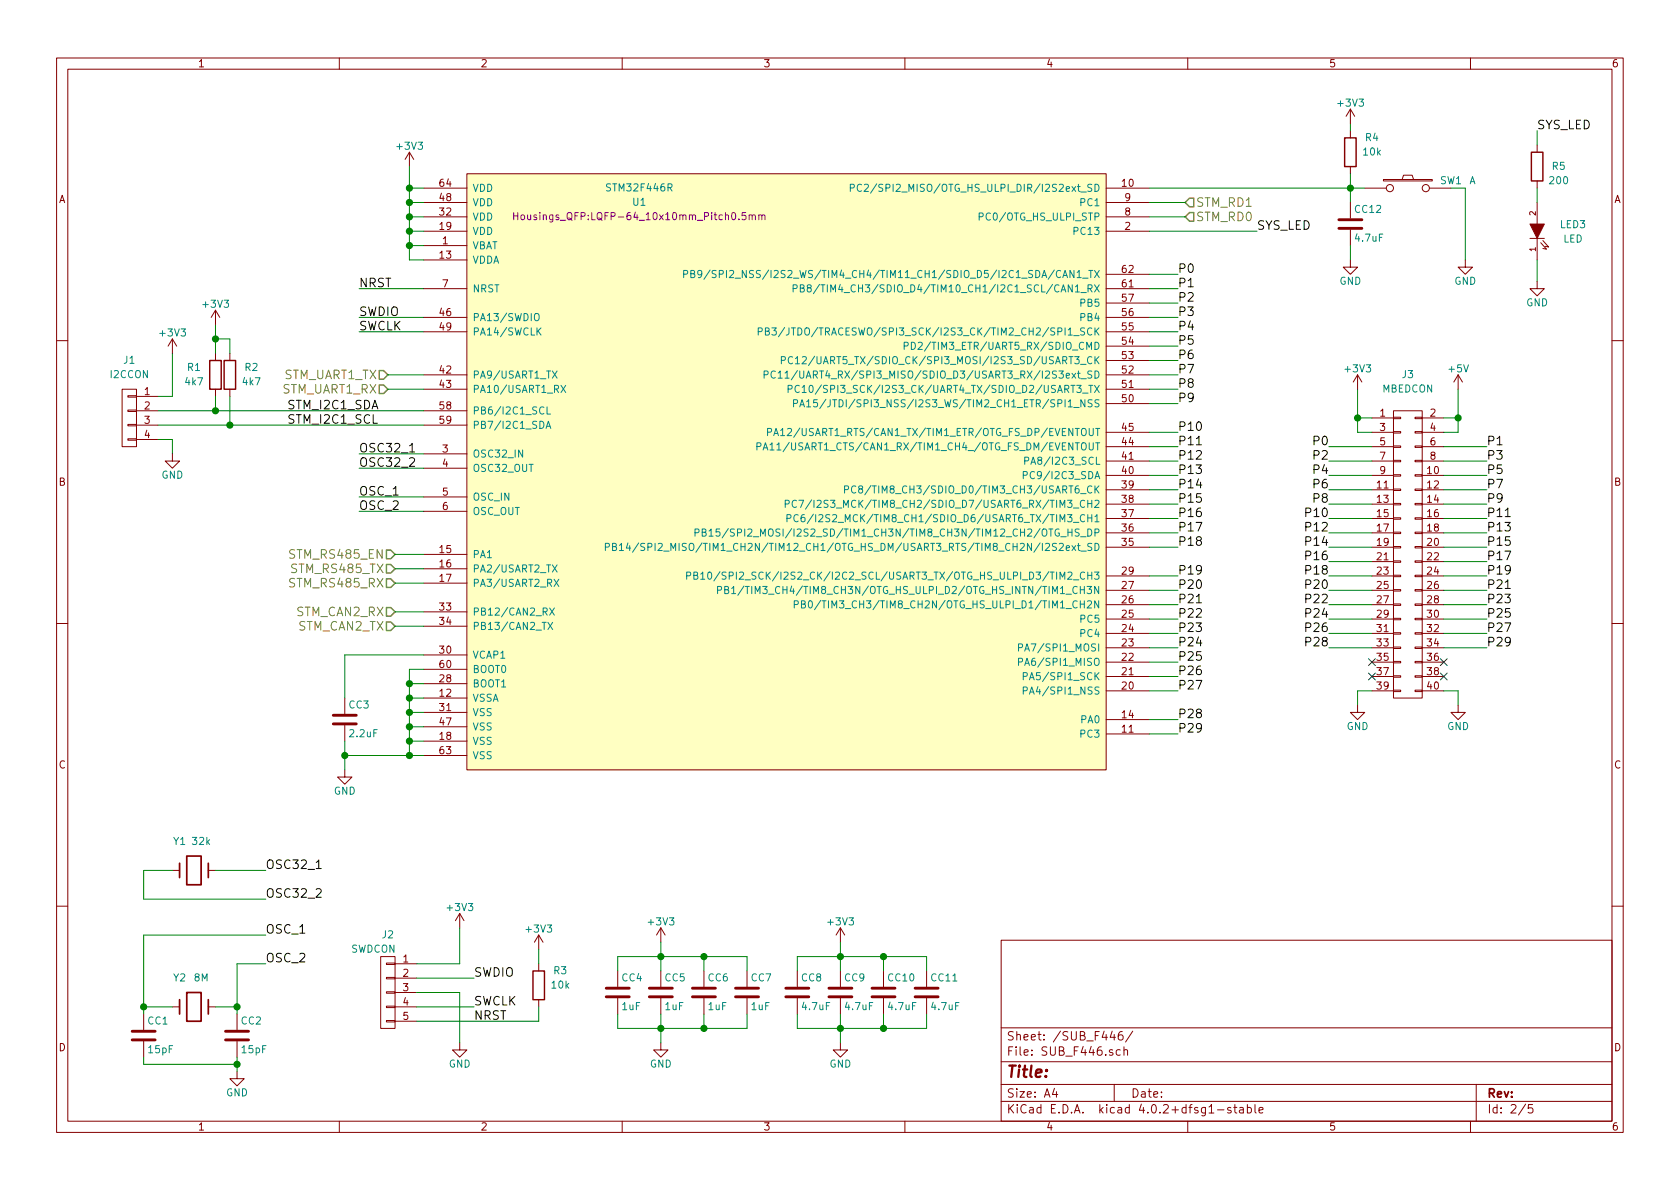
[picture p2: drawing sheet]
<svg xmlns="http://www.w3.org/2000/svg" width="297mm" height="210mm" viewBox="0 0 297 210" stroke-linecap="round" stroke-linejoin="round" font-family="sans-serif">
<g fill="none" stroke="#840000" stroke-width=".18">
<path d="M10 10.3h277v189.9h-277zM12 12.2h273v186.1h-273zM60 10.3v1.9M110 10.3v1.9M160 10.3v1.9M210 10.3v1.9M238.8 19.3v2.5M238.8 19.3l-.8 1.3M238.8 19.3l.7 1.3M260 10.3v1.9M72.4 26.9l-.8 1.3M72.4 26.9v2.6"/>
<path d="M72.4 26.9l.8 1.3M74.9 38.3h7.6M74.9 35.8h7.6M74.9 33.3h7.6M82.5 30.7h113.1v105.4h-113.1zM195.6 38.3h7.6M195.6 35.8h7.6M195.6 33.3h7.6M238.8 23.1v1.3M238.8 29.5v1.2M238.8 35.8v2.8M241.3 33.3h3.8"/>
<path d="M244.6 31.7h8.6v.3h-8.6zM247.9 31.7l.3-.7h1.5l.2 .7M252.7 33.3h3.8M271.8 25.6v1.3M271.8 32v1.3M271.8 35.8v3.8M30.5 59.9l-.8 1.3M30.5 59.9v2.6M30.5 59.9l.7 1.3M38.1 54.9v2.5M38.1 54.9l-.8 1.2M38.1 54.9l.8 1.2"/>
<path d="M74.9 43.4h7.6M74.9 40.9h7.6M74.9 51h7.6M74.9 46h7.6M74.9 58.7h7.6M74.9 56.1h7.6M195.6 40.9h7.6M195.6 51h7.6M195.6 48.5h7.6M195.6 58.7h7.6M195.6 56.1h7.6M195.6 53.6h7.6"/>
<path d="M238.8 46v1.2h1.2l-1.2 1.3-1.3-1.3h1.3M238.8 40.6v2.8M259.1 46v1.2h1.2l-1.2 1.3-1.3-1.3h1.3M270.5 42.2h2.5M271.8 49.8v1.2h1.2l-1.2 1.3-1.3-1.3h1.3M271.8 42.2v3.8M272.4 42.9l1 1.2-.6-.2M272.8 42.5l1 1.2-.6-.1M10 60.2h2M21.6 68.8h2.5v10.2h-2.5zM22.6 77.6h1.5v.2h-1.5zM22.6 75.1h1.5v.2h-1.5z"/>
<path d="M22.6 72.5h1.5v.3h-1.5zM22.6 70h1.5v.2h-1.5zM24.1 72.6h3.8M24.1 75.2h3.8M24.1 70.1h3.8M24.1 77.7h3.8M38.1 62.5v1.2M38.1 68.8v1.3M40.6 62.5v1.2M40.6 68.8v1.3M74.9 68.8h7.6M74.9 66.3h7.6"/>
<path d="M74.9 72.6h7.6M74.9 75.2h7.6M195.6 71.4h7.6M195.6 68.8h7.6M195.6 66.3h7.6M195.6 63.7h7.6M195.6 79h7.6M195.6 61.2h7.6M195.6 76.4h7.6M240 66.3l-.7 1.3M240 66.3v2.5M240 66.3l.8 1.3"/>
<path d="M242.6 79h3.8M242.6 76.4h3.8M242.6 73.9h3.8M246.4 78.9h1.2v.2h-1.2zM246.4 76.3h1.2v.3h-1.2zM246.4 73.8h1.2v.2h-1.2zM246.4 72.6h5.1v50.8h-5.1zM250.2 78.9h1.3v.2h-1.3zM250.2 76.3h1.3v.3h-1.3zM250.2 73.8h1.3v.2h-1.3zM251.5 79h3.8M251.5 76.4h3.8"/>
<path d="M251.5 73.9h3.8M257.8 66.3l-.8 1.3M257.8 66.3v2.5M257.8 66.3l.8 1.3M285 60.2h2M30.5 80.3v1.2h1.2l-1.2 1.3-1.3-1.3h1.3M74.9 80.3h7.6M74.9 82.8h7.6M74.9 87.9h7.6M74.9 90.4h7.6M74.9 98h7.6M195.6 84.1h7.6"/>
<path d="M195.6 81.5h7.6M195.6 96.8h7.6M195.6 94.2h7.6M195.6 91.7h7.6M195.6 89.1h7.6M195.6 86.6h7.6M242.6 84.1h3.8M242.6 81.5h3.8M242.6 96.8h3.8M242.6 94.2h3.8M242.6 91.7h3.8M242.6 89.1h3.8"/>
<path d="M242.6 86.6h3.8M242.6 99.3h3.8M246.4 99.2h1.2v.2h-1.2zM246.4 96.6h1.2v.3h-1.2zM246.4 94.1h1.2v.3h-1.2zM246.4 91.6h1.2v.2h-1.2zM246.4 89h1.2v.3h-1.2zM246.4 86.5h1.2v.2h-1.2zM246.4 83.9h1.2v.3h-1.2zM246.4 81.4h1.2v.3h-1.2zM250.2 99.2h1.3v.2h-1.3zM250.2 96.6h1.3v.3h-1.3z"/>
<path d="M250.2 94.1h1.3v.3h-1.3zM250.2 91.6h1.3v.2h-1.3zM250.2 89h1.3v.3h-1.3zM250.2 86.5h1.3v.2h-1.3zM250.2 83.9h1.3v.3h-1.3zM250.2 81.4h1.3v.3h-1.3zM251.5 84.1h3.8M251.5 81.5h3.8M251.5 96.8h3.8M251.5 94.2h3.8M251.5 91.7h3.8M251.5 89.1h3.8"/>
<path d="M251.5 86.6h3.8M251.5 99.3h3.8M10 110.3h2M74.9 115.8h7.6M74.9 118.4h7.6M74.9 108.2h7.6M74.9 110.7h7.6M74.9 100.6h7.6M74.9 103.1h7.6M195.6 119.6h7.6M195.6 117.1h7.6M195.6 114.5h7.6"/>
<path d="M195.6 112h7.6M195.6 109.5h7.6M195.6 106.9h7.6M195.6 104.4h7.6M195.6 101.8h7.6M242.6 119.6h3.8M242.6 117.1h3.8M242.6 114.5h3.8M242.6 112h3.8M242.6 109.5h3.8M242.6 106.9h3.8M242.6 104.4h3.8"/>
<path d="M242.6 101.8h3.8M246.4 119.5h1.2v.3h-1.2zM246.4 117h1.2v.2h-1.2zM246.4 114.4h1.2v.3h-1.2zM246.4 111.9h1.2v.2h-1.2zM246.4 109.3h1.2v.3h-1.2zM246.4 106.8h1.2v.3h-1.2zM246.4 104.3h1.2v.2h-1.2zM246.4 101.7h1.2v.3h-1.2zM250.2 119.5h1.3v.3h-1.3zM250.2 117h1.3v.2h-1.3zM250.2 114.4h1.3v.3h-1.3z"/>
<path d="M250.2 111.9h1.3v.2h-1.3zM250.2 109.3h1.3v.3h-1.3zM250.2 106.8h1.3v.3h-1.3zM250.2 104.3h1.3v.2h-1.3zM250.2 101.7h1.3v.3h-1.3zM251.5 119.6h3.8M251.5 117.1h3.8M251.5 114.5h3.8M251.5 112h3.8M251.5 109.5h3.8M251.5 106.9h3.8M251.5 104.4h3.8"/>
<path d="M251.5 101.8h3.8M285 110.3h2M61 136.1v1.3h1.2l-1.2 1.3-1.3-1.3h1.3M61 123.4v2.8M61 128.3v2.8M74.9 126h7.6M74.9 123.4h7.6M74.9 133.6h7.6M74.9 128.5h7.6M74.9 131.1h7.6M74.9 120.9h7.6M195.6 122.2h7.6"/>
<path d="M195.6 129.8h7.6M195.6 127.2h7.6M240 124.7v1.3h1.3l-1.3 1.2-1.2-1.2h1.2M242.6 122.2h3.8M246.4 122h1.2v.3h-1.2zM250.2 122h1.3v.3h-1.3zM251.5 122.2h3.8M257.8 124.7v1.3h1.3l-1.3 1.2-1.3-1.2h1.3M30.5 153.9h1.2M36.8 153.9h1.3M10 160.2h2M25.4 179.3v2.8"/>
<path d="M30.5 178h1.2M36.8 178h1.3M41.9 179.3v2.8M67.3 169.2h2.5v12.7h-2.5zM68.3 177.9h1.5v.3h-1.5zM68.3 175.4h1.5v.2h-1.5zM68.3 172.8h1.5v.3h-1.5zM68.3 170.3h1.5v.3h-1.5zM69.8 178h3.9M69.8 170.4h3.9M69.8 173h3.9M69.8 175.5h3.9"/>
<path d="M81.3 161.5l-.8 1.3M81.3 161.5v2.6M81.3 161.5l.7 1.3M95.2 165.3v2.6M95.2 170.4v1.3M95.2 176.8v1.2M95.2 165.3l.8 1.3M95.2 165.3l-.7 1.3M109.2 171.7v2.8M109.2 176.5v2.8M116.8 164.1v2.5M116.8 171.7v2.8"/>
<path d="M116.8 176.5v2.8M116.8 164.1l-.7 1.2M116.8 164.1l.8 1.2M124.5 171.7v2.8M124.5 176.5v2.8M132.1 171.7v2.8M132.1 176.5v2.8M141 171.7v2.8M141 176.5v2.8M148.6 164.1v2.5M148.6 171.7v2.8M148.6 176.5v2.8"/>
<path d="M148.6 164.1l-.8 1.2M148.6 164.1l.8 1.2M156.2 171.7v2.8M156.2 176.5v2.8M163.8 171.7v2.8M163.8 176.5v2.8M177 166.3h108v32h-108zM285 160.2h2M25.4 184.1v2.8M41.9 189.5v1.2h1.3l-1.3 1.3-1.3-1.3h1.3M41.9 184.1v2.8M60 198.3v1.9"/>
<path d="M68.3 180.5h1.5v.2h-1.5zM69.8 180.6h3.9M81.3 184.4v1.3h1.2l-1.2 1.2-1.3-1.2h1.3M110 198.3v1.9M116.8 184.4v1.3h1.3l-1.3 1.2-1.2-1.2h1.2M148.6 184.4v1.3h1.3l-1.3 1.2-1.3-1.2h1.3M160 198.3v1.9M177 194.8h108M177 191.8h108M177 187.8h108M177 181.8h108M186.4 192.5l-.3 1h.9"/>
<path d="M186.8 193v1M196.6 182.3l-.3 1.1h.9M197 182.9v1M197 191.8v3M198.1 185.7l-.5-.1-.2 .3v.6l.2 .1 .5-.1M198.4 182.4a.59 .59 0 0 0-.7 .7l.1 .7 .2 .1 .5-.1 .1-.5-.2-.2-.4-.1-.3 .3M198.7 185.7l.2-.1 .4 .1 .1 .9M198.7 185.1v1.5M200.3 182.3l-1.3 2M210 198.3v1.9M215.3 196.3h1.1M217.6 195.9a.37 .37 0 0 0-.6 .1l.1 .3 .5 .1 .1 .1-.2 .3-.5-.1"/>
<path d="M218.1 195.8h.6M218.3 195.3v1.3l.4 .2M219.2 195.9h.6v.9M219.8 196.2l-.4 .1-.3 .2 .3 .3 .4-.1M220.5 195.9l.5-.1 .3 .3-.2 .6h-.6M220.5 195.3v1.5M221.9 195.3v1.3l.2 .2M222.6 196.3l.7-.1v-.3l-.5-.1-.2 .2 .1 .7h.6M260 198.3v1.9M261 191.8v6.5M269.7 195.2l-1.2 2M271 195.3h-.7l-.1 .7 .2-.1 .5 .1 .1 .2v.5l-.2 .1-.6-.1"/>
<circle cx="245.7" cy="33.3" r=".63"/>
<circle cx="252.1" cy="33.3" r=".63"/>
</g>
<g fill="none" stroke="#840000" stroke-width=".51">
<path d="M236.7 38.9h4.1M236.7 40.4h4.1M58.9 128h4.1M58.9 126.5h4.1M107.2 176.3h4.1M107.2 174.7h4.1M114.8 176.3h4.1M114.8 174.7h4.1M122.4 176.3h4.1M122.4 174.7h4.1M130 176.3h4.1M130 174.7h4.1"/>
<path d="M138.9 176.3h4.1M138.9 174.7h4.1M146.6 176.3h4M146.6 174.7h4M154.2 176.3h4M154.2 174.7h4M161.8 176.3h4.1M161.8 174.7h4.1M23.4 183.9h4M23.4 182.4h4M39.9 183.9h4M39.9 182.4h4"/>
</g>
<path d="M237.7 24.4h2.1v5.1h-2.1zM270.8 26.9h2v5.1h-2zM37.1 63.7h2v5.1h-2zM39.6 63.7h2.1v5.1h-2.1zM94.2 171.7h2.1v5.1h-2.1z" fill="none" stroke="#840000" stroke-width=".25"/>
<path d="M31.7 152.6v2.6M33 151.4h2.6v5.1h-2.6zM36.8 152.6v2.6M31.7 176.8v2.5M33 175.5h2.6v5.1h-2.6zM36.8 176.8v2.5" fill="none" stroke="#840000" stroke-width=".3"/>
<path d="M270.5 39.6h2.5l-1.2 2.6z" fill="#840000" stroke="#840000" stroke-width=".18"/>
<path d="M210.3 35h.8v1.6h-.8l-.8-.8zM210.3 37.6h.8v1.5h-.8l-.8-.8zM67.1 65.5h.7l.8 .8-.8 .8h-.7zM67.1 68.1h.7l.8 .7-.8 .8h-.7zM68.3 97.3h.8l.7 .7-.7 .8h-.8zM68.3 99.8h.8l.7 .8-.7 .7h-.8zM68.3 102.4h.8l.7 .7-.7 .8h-.8zM68.3 107.4h.8l.7 .8-.7 .8h-.8zM68.3 110h.8l.7 .7-.7 .8h-.8z" fill="none" stroke="#848400" stroke-width=".25"/>
<g fill="none" stroke="#008400" stroke-width=".18">
<path d="M72.4 33.3h2.5M72.4 29.5v16.5h2.5M72.4 35.8h2.5M72.4 38.3h2.5M203.2 33.3h38.1M203.2 35.8h6.3M203.2 38.3h6.3M238.8 21.8v1.3M238.8 30.7v5.1M256.5 33.3h2.6v12.7M271.8 23.1v2.5M271.8 33.3v2.5"/>
<path d="M38.1 57.4v5.1M38.1 59.9h2.5v2.6M63.5 51h11.4M63.5 56.1h11.4M63.5 58.7h11.4M72.4 40.9h2.5M72.4 43.4h2.5M203.2 51h5.1M203.2 56.1h5.1M203.2 58.7h5.1M203.2 40.9h19M203.2 48.5h5.1"/>
<path d="M203.2 53.6h5.1M238.8 43.4v2.6M271.8 46v3.8M27.9 77.7h2.6v2.6M27.9 72.6h47M27.9 75.2h47M30.5 62.5v7.6h-2.6M38.1 70.1v2.5M40.6 70.1v5.1M68.6 66.3h6.3M68.6 68.8h6.3M203.2 61.2h5.1"/>
<path d="M203.2 63.7h5.1M203.2 66.3h5.1M203.2 68.8h5.1M203.2 71.4h5.1M203.2 79h5.1M203.2 76.4h5.1M234.9 79h7.7M240 68.8v7.6h2.6M240 73.9h2.6M255.3 79h7.6M255.3 73.9h2.5M257.8 68.8v7.6h-2.5"/>
<path d="M63.5 87.9h11.4M63.5 90.4h11.4M63.5 80.3h11.4M63.5 82.8h11.4M69.8 98h5.1M203.2 81.5h5.1M203.2 84.1h5.1M203.2 86.6h5.1M203.2 89.1h5.1M203.2 91.7h5.1M203.2 96.8h5.1M203.2 94.2h5.1"/>
<path d="M234.9 81.5h7.7M234.9 84.1h7.7M234.9 86.6h7.7M234.9 89.1h7.7M234.9 91.7h7.7M234.9 96.8h7.7M234.9 94.2h7.7M234.9 99.3h7.7M255.3 81.5h7.6M255.3 84.1h7.6M255.3 86.6h7.6M255.3 89.1h7.6"/>
<path d="M255.3 91.7h7.6M255.3 96.8h7.6M255.3 94.2h7.6M255.3 99.3h7.6M69.8 108.2h5.1M69.8 110.7h5.1M69.8 103.1h5.1M69.8 100.6h5.1M74.9 118.4h-2.5v15.2M74.9 115.8h-13.9v7.6M203.2 101.8h5.1M203.2 104.4h5.1"/>
<path d="M203.2 106.9h5.1M203.2 109.5h5.1M203.2 112h5.1M203.2 114.5h5.1M203.2 117.1h5.1M203.2 119.6h5.1M234.9 101.8h7.7M234.9 104.4h7.7M234.9 106.9h7.7M234.9 109.5h7.7M234.9 112h7.7M234.9 114.5h7.7"/>
<path d="M255.3 101.8h7.6M255.3 104.4h7.6M255.3 106.9h7.6M255.3 109.5h7.6M255.3 112h7.6M255.3 114.5h7.6M61 133.6h13.9M61 131.1v5M72.4 120.9h2.5M72.4 131.1h2.5M72.4 128.5h2.5M72.4 126h2.5"/>
<path d="M72.4 123.4h2.5M203.2 122.2h5.1M203.2 127.2h5.1M203.2 129.8h5.1M242.6 122.2h-2.6v2.5M255.3 122.2h2.5v2.5M30.5 153.9h-5.1v5.1h21.6M38.1 153.9h8.9M25.4 178h5.1M38.1 178h3.8M47 165.3h-21.6v14M47 170.4h-5.1v8.9"/>
<path d="M73.7 178h10.1M73.7 175.5h7.6v8.9M73.7 173h10.1M81.3 164.1v6.3h-7.6M95.2 167.9v2.5M95.2 178v2.6h-21.5M109.2 179.3v2.6h22.9v-2.6M109.2 171.7v-2.5h22.9v2.5M116.8 166.6v5.1M116.8 179.3v5.1M124.5 169.2v2.5M124.5 179.3v2.6"/>
<path d="M141 179.3v2.6h22.8v-2.6M141 171.7v-2.5h22.8v2.5M148.6 166.6v5.1M148.6 179.3v5.1M156.2 169.2v2.5M156.2 179.3v2.6M25.4 186.9v1.3h16.5M41.9 186.9v2.6"/>
</g>
<g fill="#008400" stroke="#008400" stroke-width=".25">
<circle cx="25.4" cy="178" r=".51"/>
<circle cx="41.9" cy="178" r=".51"/>
<circle cx="72.4" cy="33.3" r=".51"/>
<circle cx="72.4" cy="35.8" r=".51"/>
<circle cx="72.4" cy="38.3" r=".51"/>
<circle cx="72.4" cy="40.9" r=".51"/>
<circle cx="72.4" cy="133.6" r=".51"/>
<circle cx="72.4" cy="131.1" r=".51"/>
<circle cx="72.4" cy="128.5" r=".51"/>
<circle cx="72.4" cy="126" r=".51"/>
<circle cx="72.4" cy="123.4" r=".51"/>
<circle cx="61" cy="133.6" r=".51"/>
<circle cx="240" cy="73.9" r=".51"/>
<circle cx="257.8" cy="73.9" r=".51"/>
<circle cx="38.1" cy="59.9" r=".51"/>
<circle cx="72.4" cy="43.4" r=".51"/>
<circle cx="116.8" cy="181.9" r=".51"/>
<circle cx="116.8" cy="169.2" r=".51"/>
<circle cx="72.4" cy="120.9" r=".51"/>
<circle cx="148.6" cy="181.9" r=".51"/>
<circle cx="148.6" cy="169.2" r=".51"/>
<circle cx="38.1" cy="72.6" r=".51"/>
<circle cx="40.6" cy="75.2" r=".51"/>
<circle cx="41.9" cy="188.2" r=".51"/>
<circle cx="124.5" cy="169.2" r=".51"/>
<circle cx="124.5" cy="181.9" r=".51"/>
<circle cx="156.2" cy="181.9" r=".51"/>
<circle cx="156.2" cy="169.2" r=".51"/>
<circle cx="238.8" cy="33.3" r=".51"/>
</g>
<path d="M82.5 30.7h113.1v105.4h-113.1z" fill="#ffffc2" stroke="#ffffc2" stroke-width=".18"/>
<g fill="none" stroke="#008484" stroke-width=".18">
<path d="M150.3 33.2h.7v-.5l-.7-.1v1.3M152.3 32.7a.5 .5 0 0 0-.6 0 .5 .5 0 0 0-.1 .6l.1 .3a.41 .41 0 0 0 .6 .1M152.8 32.7l.5-.1 .2 .1v.2l-.7 1h.7M173.1 38.3l.6-.1 .1-.4-.7-.1v1.2M94.5 55.6l.3-.2 .3 .1a.83 .83 0 0 1-.1 1.2 .44 .44 0 0 1-.5-.4zM95.1 58.5l.6 .8M95.7 58l-.8 .7M120.9 48.5l.6-.1v-.5l-.6-.1v1.3M122.1 48.4l.7-.1v-.4l-.7-.1v1.3h.5l.2-.1 .1-.3-.3-.3M124.1 48.4l-.2 .2h-.3l-.2-.2 .1-.5 .4-.1 .2 .3a.84 .84 0 0 1-.4 1h-.2M125.6 47.7l-1.1 1.7M126.6 47.9h-.6v.4l.5 .2 .1 .3-.2 .3-.5-.1"/>
<path d="M127.2 48.5l.6-.1v-.5l-.6-.1v1.3M128.4 47.8v1.3M129 47.9l.5-.1 .2 .1v.3l-.8 .9h.8M134.1 58.6h.6v-.5l-.6-.1v1.3M135.3 58.6l.6-.1v-.4l-.6-.1v1.3h.5l.2-.2v-.3l-.2-.2M136.5 58h.8l-.5 .5 .4 .1v.5l-.2 .2-.5-.2M138.7 57.9l-1.1 1.7M139.5 58l-.1 1-.4 .3M140.2 51l.6-.1 .1-.4-.7-.1v1.2M141.5 50.9l.6-.1v-.3l-.6-.1v1.2h.5l.2-.1v-.3l-.3-.3M143 50.9l-.3-.2 .1-.2 .2-.1 .4 .1v.3l-.6 .1-.1 .2 .1 .4 .2 .1h.2l.2-.2v-.4l-.2-.1M144.9 50.3l-1.1 1.6"/>
<path d="M145.1 50.4h.7M145.5 50.4v1.2M96.2 72.1a.5 .5 0 0 0-.7 0 .5 .5 0 0 0-.1 .6l.1 .3a.41 .41 0 0 0 .7 .1M96.5 75.8l.5-1.3 .4 1.3M96.7 75.4h.6M96.7 72v1.2h.6M97.7 65.6l.8 1.3M98.5 65.6l-.8 1.3M99.2 68.1l.8 1.3M100 68.1l-.8 1.3M133.8 79l.6-.1 .1-.5-.7-.1v1.3M134.9 79.6l.4-1.3 .5 1.3"/>
<path d="M135.1 79.2h.5M135.1 66.3l.6-.1 .1-.5-.7-.1v1.3M135.7 76.4l.6-.1 .1-.4-.7-.1v1.2M136.1 78.7l.4-.4v1.3M136.1 79.6h.8M136.8 77l.4-1.2 .4 1.2M136.9 76.7h.6M137.1 65.7a.5 .5 0 0 0-.6 0 .5 .5 0 0 0-.2 .6l.1 .4a.41 .41 0 0 0 .7 0M137.4 78.7l.3-.4v1.3M137.4 79.6h.7M137.6 66l.3-.4v1.3M137.6 66.9h.7"/>
<path d="M138 76.1l.4-.3v1.2M138 77h.7M138.2 63.7l.6-.1v-.4l-.6-.1v1.2M138.8 66l.4-.4v1.3M138.8 66.9h.7M139.3 68.8l.7-.1v-.5l-.7-.1v1.3M140.1 63.2a.5 .5 0 0 0-.6 0 .5 .5 0 0 0-.1 .6l.1 .3a.41 .41 0 0 0 .6 .1M140.3 71.3h.6l.1-.5-.7-.1v1.3M140.6 63.4l.4-.3v1.2M140.6 64.3h.8M141 65.5l-1.1 1.7M141.3 68.2a.5 .5 0 0 0-.6 0 .5 .5 0 0 0-.1 .7l.1 .3a.41 .41 0 0 0 .6 .1"/>
<path d="M141.4 72l.4-1.3 .4 1.3M141.5 71.6h.6M141.8 68.5l.4-.4v1.3M141.8 69.4h.7M141.9 63.2l.4-.1 .2 .1 .1 .2-.8 .9h.8M142.6 71l.4-.3v1.3M142.6 72h.7M143.2 68.2l.1-.1a.67 .67 0 0 1 .5 .7 .67 .67 0 0 1-.5 .6l-.1-.1-.1-.4zM144 63l-1 1.6M144.5 70.7h-.6l-.1 .6 .2-.1 .5 .1v.5l-.2 .2-.5-.2M145.2 68.1l-1.1 1.6M146 70.6l-1.1 1.7"/>
<path d="M159.9 61.2l.6-.1v-.5l-.6-.1v1.3M161.1 60.5a.64 .64 0 0 1 .8 .7 .64 .64 0 0 1-.8 .6zM97.7 99.9l.8 1.3M98.5 99.9l-.8 1.3M107 96.7h.6l.1-.5-.7-.1v1.3M108.3 96.7l.6-.1v-.4l-.6-.1v1.3h.5l.2-.2v-.3l-.3-.2M109.5 96.4l.4-.3v1.3M109.5 97.4h.7M111 96l-.3 .9h.8M111.3 96.5v.9M112.9 96l-1.1 1.7M114 96.1l-.7 .1v.4l.6 .2 .1 .3-.2 .3-.5-.1"/>
<path d="M114.6 96.7h.6v-.5l-.6-.1v1.3M122.9 94.2l.6-.1v-.5l-.6-.1v1.3M124.2 94.1l.6-.1v-.4l-.6-.1v1.3h.4l.2-.1 .1-.3-.3-.3M125.4 93.9l.3-.4v1.3M125.4 94.8h.7M127.3 93.5h-.7v.6l.2-.1 .5 .1v.6l-.2 .1-.5-.1M128.8 93.5l-1.1 1.6M129.8 93.6l-.4-.1-.3 .3 .1 .3 .6 .2v.4l-.2 .1-.5-.1M138.8 89.1l.6-.1 .1-.4-.7-.1v1.2M139.1 91.7l.7-.1v-.5l-.7-.1v1.3M140.8 88.6a.5 .5 0 0 0-.6 0 .5 .5 0 0 0-.1 .6l.1 .3a.41 .41 0 0 0 .6 .1M141.1 91.1a.5 .5 0 0 0-.6 0 .5 .5 0 0 0-.1 .6l.1 .4a.41 .41 0 0 0 .6 0"/>
<path d="M141.2 88.5h.9l-.5 1.2M142.2 91a.47 .47 0 0 0-.6 .5l.1 .7 .4 .1 .2-.2v-.4l-.1-.2h-.3l-.3 .2M143.5 88.4l-1.1 1.6M143.8 90.9l-1.1 1.7M143.9 88.5v1.2M144.2 91v1.3M149.3 86.6l.6-.1 .1-.5-.7-.1v1.3M151.3 86a.5 .5 0 0 0-.6 0 .5 .5 0 0 0-.2 .6l.1 .4a.41 .41 0 0 0 .7 .1M152 86.5l-.2-.3 .1-.2 .1-.1 .5 .1v.3l-.6 .2-.1 .2 .1 .4 .1 .1h.3l.2-.3v-.3l-.2-.1M154 85.8l-1.1 1.7M180.9 84h.6l.1-.5-.7-.1v1.3M181.2 81.5l.6-.1v-.5l-.6-.1v1.3"/>
<path d="M96.9 110.1l.8 1.2M97.2 107.5l.8 1.3M97.7 110.1l-.8 1.2M98 102.4l.8 1.3M98 107.5l-.8 1.3M98.8 102.4l-.8 1.3M121.4 101.8l.6-.1 .1-.4-.7-.1v1.2M122.7 101.7l.6-.1v-.3l-.6-.1v1.2h.5l.1-.1 .1-.3-.3-.3M123.9 101.5l.4-.3v1.2M123.9 102.4h.7M125.2 101.3l.2-.1a.67 .67 0 0 1 .4 .6 .67 .67 0 0 1-.4 .6l-.2-.1-.1-.4zM126.9 104.4l.6-.1v-.5l-.6-.1v1.3"/>
<path d="M127.3 101.1l-1.1 1.6M128.1 104.3l.7-.1v-.4l-.7-.1v1.3h.5l.2-.2 .1-.3-.3-.2M128.4 101.2l-.7 .1v.3l.5 .3 .2 .3-.3 .2h-.4M129.4 104.1l.3-.4v1.3M129.4 105h.7M131.5 103.6l-1 1.7M131.8 103.7h.7M140.4 106.9l.6-.1 .1-.5-.7-.1v1.3M141.7 106.8l.6-.1v-.4l-.6-.1v1.3h.5l.2-.1v-.3l-.3-.3M143 106.3l.2-.1a.67 .67 0 0 1 .5 .7 .67 .67 0 0 1-.5 .6l-.2-.1-.1-.4zM145.1 106.2l-1.1 1.6M180.1 117.1l.6-.1v-.5l-.6-.1v1.3"/>
<path d="M180.1 114.5l.6-.1v-.4l-.6-.1v1.2M180.9 119.6l.6-.1 .1-.5-.7-.1v1.3M180.9 122.1h.6l.1-.5-.7-.1v1.3"/>
</g>
<path d="M90.8 37.6v1.3M90.8 38.2h.7M91.5 37.6v1.3M92.2 38.1l.3-.1 .3 .2v.4l-.3 .3-.3-.1-.1-.2zM132.5 38.1l.1-.1 .3 .1 .1 .8M132.5 38v.9M133 38.2l.2-.2 .3 .1 .1 .8M134.2 38.1l.1-.1 .3 .1 .1 .8M134.2 38v.9M134.7 38.2l.2-.2 .3 .1 .1 .8" fill="none" stroke="#840084" stroke-width=".18"/>
<path d="M72.4 79.9h.9M211.5 78.7h.9M266.1 91.4h.9M211.5 106.6h.9M266.1 104.1h.9M55.9 153.6h.9" fill="none" stroke="#000" stroke-width=".18"/>
<path d="M242 116.5l1.2 1.2M242 119l1.2 1.2M243.2 116.5l-1.2 1.2M243.2 119l-1.2 1.2M254.7 116.5l1.2 1.2M254.7 119l1.2 1.2M255.9 116.5l-1.2 1.2M255.9 119l-1.2 1.2" fill="none" stroke="#000084" stroke-width=".18"/>
<text font-size="2.8" fill="#840000" x="178" y="190.5">Title:</text>
<g font-size="2.1">
<text x="271.8" y="22.9">SYS_LED</text>
<text x="222.2" y="40.6">SYS_LED</text>
<text x="63.5" y="50.8">NRST</text>
<text x="208.3" y="48.3">P0</text>
<text x="208.3" y="50.8">P1</text>
<text x="208.3" y="53.3">P2</text>
<text x="63.5" y="55.9">SWDIO</text>
<text x="63.5" y="58.4">SWCLK</text>
<text x="208.3" y="55.9">P3</text>
<text x="208.3" y="58.4">P4</text>
<text x="208.3" y="61">P5</text>
<text x="208.3" y="63.5">P6</text>
<text x="208.3" y="66">P7</text>
<text x="208.3" y="68.6">P8</text>
<text x="208.3" y="71.1">P9</text>
<text x="50.8" y="72.4">STM_I2C1_SDA</text>
<text x="50.8" y="74.9">STM_I2C1_SCL</text>
<text x="208.3" y="76.2">P10</text>
<text x="63.5" y="80">OSC32_1</text>
<text x="63.5" y="82.5">OSC32_2</text>
<text x="208.3" y="78.7">P11</text>
<text x="208.3" y="81.3">P12</text>
<text x="208.3" y="83.8">P13</text>
<text x="232.4" y="81.3">P2</text>
<text x="232.4" y="83.8">P4</text>
<text x="232.4" y="78.7">P0</text>
<text x="262.9" y="78.7">P1</text>
<text x="262.9" y="81.3">P3</text>
<text x="262.9" y="83.8">P5</text>
<text x="63.5" y="87.6">OSC_1</text>
<text x="208.3" y="86.4">P14</text>
<text x="208.3" y="88.9">P15</text>
<text x="232.4" y="86.4">P6</text>
<text x="232.4" y="88.9">P8</text>
<text x="262.9" y="86.4">P7</text>
<text x="262.9" y="88.9">P9</text>
<text x="63.5" y="90.2">OSC_2</text>
<text x="208.3" y="91.4">P16</text>
<text x="208.3" y="94">P17</text>
<text x="231.2" y="91.4">P10</text>
<text x="231.2" y="94">P12</text>
<text x="262.9" y="91.4">P11</text>
<text x="262.9" y="94">P13</text>
<text x="208.3" y="96.5">P18</text>
<text x="208.3" y="101.6">P19</text>
<text x="231.2" y="96.5">P14</text>
<text x="231.2" y="99.1">P16</text>
<text x="231.2" y="101.6">P18</text>
<text x="262.9" y="96.5">P15</text>
<text x="262.9" y="99.1">P17</text>
<text x="262.9" y="101.6">P19</text>
<text x="208.3" y="104.1">P20</text>
<text x="208.3" y="106.7">P21</text>
<text x="231.2" y="106.7">P22</text>
<text x="231.2" y="104.1">P20</text>
<text x="262.9" y="104.1">P21</text>
<text x="262.9" y="106.7">P23</text>
<text x="208.3" y="109.2">P22</text>
<text x="208.3" y="111.8">P23</text>
<text x="231.2" y="109.2">P24</text>
<text x="231.2" y="111.8">P26</text>
<text x="262.9" y="109.2">P25</text>
<text x="262.9" y="111.8">P27</text>
<text x="208.3" y="114.3">P24</text>
<text x="208.3" y="116.8">P25</text>
<text x="208.3" y="119.4">P26</text>
<text x="231.2" y="114.3">P28</text>
<text x="262.9" y="114.3">P29</text>
<text x="208.3" y="121.9">P27</text>
<text x="208.3" y="127">P28</text>
<text x="208.3" y="129.5">P29</text>
<text x="47" y="153.7">OSC32_1</text>
<text x="47" y="158.7">OSC32_2</text>
<text x="47" y="165.1">OSC_1</text>
<text x="47" y="170.2">OSC_2</text>
<text x="83.8" y="172.7">SWDIO</text>
<text x="83.8" y="177.8">SWCLK</text>
<text x="83.8" y="180.3">NRST</text>
</g>
<g font-size="2.1" fill="#848400">
<text x="211.5" y="36.6">STM_RD1</text>
<text x="211.5" y="39.1">STM_RD0</text>
<text x="49.8" y="69.6">STM_UART1_RX</text>
<text x="50" y="67.1">STM_UART1_TX</text>
<text x="51.6" y="98.8">STM_RS485_EN</text>
<text x="51.9" y="101.3">STM_RS485_TX</text>
<text x="51.6" y="103.9">STM_RS485_RX</text>
<text x="52.3" y="109">STM_CAN2_RX</text>
<text x="52.6" y="111.5">STM_CAN2_TX</text>
</g>
<g font-size="2.1" fill="#840000">
<text x="178" y="184">Sheet: /SUB_F446/</text>
<text x="178" y="186.7">File: SUB_F446.sch</text>
<text x="178" y="196.9">KiCad E.D.A. kicad 4.0.2+dfsg1-stable</text>
<text x="178" y="194.1">Size: A4</text>
<text x="200" y="194.1">Date:</text>
<text x="263" y="194.1">Rev:</text>
<text x="263" y="196.9">Id: 2/5</text>
</g>
<g font-size="1.8" fill="#840000">
<text x="35" y="11.9">1</text>
<text x="85" y="11.9">2</text>
<text x="135" y="11.9">3</text>
<text x="185" y="11.9">4</text>
<text x="235" y="11.9">5</text>
<text x="285" y="11.9">6</text>
<text x="10.4" y="35.9">A</text>
<text x="77.8" y="33">64</text>
<text x="77.8" y="35.6">48</text>
<text x="198.4" y="33">10</text>
<text x="198.9" y="35.6">9</text>
<text x="285.4" y="35.9">A</text>
<text x="77.8" y="38.1">32</text>
<text x="77.8" y="40.6">19</text>
<text x="198.9" y="40.6">2</text>
<text x="198.9" y="38.1">8</text>
<text x="77.8" y="45.7">13</text>
<text x="78.3" y="43.2">1</text>
<text x="78.3" y="50.8">7</text>
<text x="198.4" y="50.8">61</text>
<text x="198.4" y="48.3">62</text>
<text x="198.4" y="53.3">57</text>
<text x="77.8" y="55.9">46</text>
<text x="77.8" y="58.4">49</text>
<text x="198.4" y="58.4">55</text>
<text x="198.4" y="55.9">56</text>
<text x="198.4" y="63.5">53</text>
<text x="198.4" y="61">54</text>
<text x="25.6" y="69.8">1</text>
<text x="77.8" y="66">42</text>
<text x="77.8" y="68.6">43</text>
<text x="198.4" y="71.1">50</text>
<text x="198.4" y="68.6">51</text>
<text x="198.4" y="66">52</text>
<text x="25.6" y="72.4">2</text>
<text x="25.6" y="74.9">3</text>
<text x="25.6" y="77.5">4</text>
<text x="77.8" y="72.4">58</text>
<text x="77.8" y="74.9">59</text>
<text x="198.4" y="76.2">45</text>
<text x="244" y="73.7">1</text>
<text x="244" y="76.2">3</text>
<text x="252.9" y="73.7">2</text>
<text x="252.9" y="76.2">4</text>
<text x="78.3" y="80">3</text>
<text x="78.3" y="82.5">4</text>
<text x="198.4" y="83.8">40</text>
<text x="198.4" y="81.3">41</text>
<text x="198.4" y="78.7">44</text>
<text x="244" y="78.7">5</text>
<text x="244" y="81.3">7</text>
<text x="244" y="83.8">9</text>
<text x="252.4" y="83.8">10</text>
<text x="252.9" y="78.7">6</text>
<text x="252.9" y="81.3">8</text>
<text x="10.4" y="85.9">B</text>
<text x="78.3" y="87.6">5</text>
<text x="198.4" y="88.9">38</text>
<text x="198.4" y="86.4">39</text>
<text x="243.5" y="86.4">11</text>
<text x="243.5" y="88.9">13</text>
<text x="252.4" y="86.4">12</text>
<text x="252.4" y="88.9">14</text>
<text x="285.4" y="85.9">B</text>
<text x="78.3" y="90.2">6</text>
<text x="198.4" y="94">36</text>
<text x="198.4" y="91.4">37</text>
<text x="243.5" y="91.4">15</text>
<text x="243.5" y="94">17</text>
<text x="252.4" y="91.4">16</text>
<text x="252.4" y="94">18</text>
<text x="77.8" y="97.8">15</text>
<text x="77.8" y="100.3">16</text>
<text x="198.4" y="96.5">35</text>
<text x="198.4" y="101.6">29</text>
<text x="243.5" y="99.1">21</text>
<text x="243.5" y="101.6">23</text>
<text x="243.5" y="96.5">19</text>
<text x="252.4" y="96.5">20</text>
<text x="252.4" y="99.1">22</text>
<text x="252.4" y="101.6">24</text>
<text x="77.8" y="107.9">33</text>
<text x="77.8" y="102.9">17</text>
<text x="198.4" y="106.7">26</text>
<text x="198.4" y="104.1">27</text>
<text x="243.5" y="104.1">25</text>
<text x="243.5" y="106.7">27</text>
<text x="252.4" y="104.1">26</text>
<text x="252.4" y="106.7">28</text>
<text x="77.8" y="110.5">34</text>
<text x="198.4" y="111.8">24</text>
<text x="198.4" y="109.2">25</text>
<text x="243.5" y="111.8">31</text>
<text x="243.5" y="109.2">29</text>
<text x="252.4" y="109.2">30</text>
<text x="252.4" y="111.8">32</text>
<text x="77.8" y="115.6">30</text>
<text x="77.8" y="118.1">60</text>
<text x="198.4" y="119.4">21</text>
<text x="198.4" y="116.8">22</text>
<text x="198.4" y="114.3">23</text>
<text x="243.5" y="114.3">33</text>
<text x="243.5" y="116.8">35</text>
<text x="243.5" y="119.4">37</text>
<text x="252.4" y="114.3">34</text>
<text x="252.4" y="116.8">36</text>
<text x="252.4" y="119.4">38</text>
<text x="77.8" y="125.7">31</text>
<text x="77.8" y="123.2">12</text>
<text x="77.8" y="120.6">28</text>
<text x="198.4" y="121.9">20</text>
<text x="243.5" y="121.9">39</text>
<text x="252.4" y="121.9">40</text>
<text x="77.8" y="128.3">47</text>
<text x="77.8" y="130.8">18</text>
<text x="198.4" y="129.5">11</text>
<text x="198.4" y="127">14</text>
<text x="10.4" y="135.9">C</text>
<text x="77.8" y="133.3">63</text>
<text x="285.4" y="135.9">C</text>
<text x="71.3" y="170.2">1</text>
<text x="71.3" y="172.7">2</text>
<text x="71.3" y="175.3">3</text>
<text x="71.3" y="177.8">4</text>
<text x="10.4" y="185.9">D</text>
<text x="71.3" y="180.3">5</text>
<text x="285.4" y="185.9">D</text>
<text x="35" y="199.9">1</text>
<text x="85" y="199.9">2</text>
<text x="135" y="199.9">3</text>
<text x="185" y="199.9">4</text>
<text x="235" y="199.9">5</text>
<text x="285" y="199.9">6</text>
</g>
<g font-size="1.8" fill="#008484">
<text x="236.7" y="18.8">+3V3</text>
<text x="70.3" y="26.5">+3V3</text>
<text x="241.1" y="27.5">10k</text>
<text x="241.5" y="24.9">R4</text>
<text x="83.6" y="33.9">VDD</text>
<text x="107.5" y="33.8">STM32F446R</text>
<text x="154.4" y="33.9">PC2/SPI2_MISO/OTG_HS_ULPI_DIR/I2S2ext_SD</text>
<text x="254.6" y="32.6">SW1</text>
<text x="259.7" y="32.6">A</text>
<text x="274.1" y="32.6">200</text>
<text x="274.5" y="30">R5</text>
<text x="83.6" y="39">VDD</text>
<text x="83.6" y="36.4">VDD</text>
<text x="83.6" y="41.5">VDD</text>
<text x="111.9" y="36.4">U1</text>
<text x="173.9" y="39">PC0/OTG_HS_ULPI_STP</text>
<text x="190.1" y="41.5">PC13</text>
<text x="191.1" y="36.4">PC1</text>
<text x="239.6" y="37.6">CC12</text>
<text x="275.8" y="40.3">LED3</text>
<text x="83.6" y="44.1">VBAT</text>
<text x="83.6" y="46.6">VDDA</text>
<text x="239.7" y="42.7">4.7uF</text>
<text x="276.4" y="42.9">LED</text>
<text x="83.6" y="51.7">NRST</text>
<text x="129.6" y="49.1">PB9/SPI2_NSS/I2S2_WS/TIM4_CH4/TIM11_CH1/SDIO_D5/I2C1_SDA/CAN1_TX</text>
<text x="146.5" y="51.7">PB8/TIM4_CH3/SDIO_D4/TIM10_CH1/I2C1_SCL/CAN1_RX</text>
<text x="236.8" y="50.3">GND</text>
<text x="257.1" y="50.3">GND</text>
<text x="28.4" y="59.5">+3V3</text>
<text x="36" y="54.4">+3V3</text>
<text x="83.6" y="56.8">PA13/SWDIO</text>
<text x="83.6" y="59.3">PA14/SWCLK</text>
<text x="140.3" y="59.3">PB3/JTDO/TRACESWO/SPI3_SCK/I2S3_CK/TIM2_CH2/SPI1_SCK</text>
<text x="191.1" y="56.8">PB4</text>
<text x="191.1" y="54.2">PB5</text>
<text x="269.8" y="54.1">GND</text>
<text x="21.9" y="64.3">J1</text>
<text x="33.2" y="65.6">R1</text>
<text x="43.3" y="65.6">R2</text>
<text x="143.6" y="64.4">PC12/UART5_TX/SDIO_CK/SPI3_MOSI/I2S3_SD/USART3_CK</text>
<text x="162.4" y="61.8">PD2/TIM3_ETR/UART5_RX/SDIO_CMD</text>
<text x="237.9" y="65.8">+3V3</text>
<text x="256.2" y="65.8">+5V</text>
<text x="19.5" y="66.8">I2CCON</text>
<text x="32.8" y="68.1">4k7</text>
<text x="43" y="68.1">4k7</text>
<text x="83.6" y="66.9">PA9/USART1_TX</text>
<text x="83.6" y="69.5">PA10/USART1_RX</text>
<text x="141.3" y="66.9">PC11/UART4_RX/SPI3_MISO/SDIO_D3/USART3_RX/I2S3ext_SD</text>
<text x="144.9" y="69.5">PC10/SPI3_SCK/I2S3_CK/UART4_TX/SDIO_D2/USART3_TX</text>
<text x="244.3" y="69.4">MBEDCON</text>
<text x="248" y="66.8">J3</text>
<text x="83.6" y="73.3">PB6/I2C1_SCL</text>
<text x="83.6" y="75.8">PB7/I2C1_SDA</text>
<text x="139.3" y="77.1">PA12/USART1_RTS/CAN1_TX/TIM1_ETR/OTG_FS_DP/EVENTOUT</text>
<text x="146.4" y="72">PA15/JTDI/SPI3_NSS/I2S3_WS/TIM2_CH1_ETR/SPI1_NSS</text>
<text x="83.6" y="80.9">OSC32_IN</text>
<text x="83.6" y="83.4">OSC32_OUT</text>
<text x="137.8" y="79.6">PA11/USART1_CTS/CAN1_RX/TIM1_CH4_/OTG_FS_DM/EVENTOUT</text>
<text x="182.4" y="82.2">PA8/I2C3_SCL</text>
<text x="28.5" y="84.6">GND</text>
<text x="83.6" y="88.5">OSC_IN</text>
<text x="144.8" y="89.8">PC7/I2S3_MCK/TIM8_CH2/SDIO_D7/USART6_RX/TIM3_CH2</text>
<text x="153.9" y="87.2">PC8/TIM8_CH3/SDIO_D0/TIM3_CH3/USART6_CK</text>
<text x="182.2" y="84.7">PC9/I2C3_SDA</text>
<text x="83.6" y="91.1">OSC_OUT</text>
<text x="130.9" y="94.9">PB15/SPI2_MOSI/I2S2_SD/TIM1_CH3N/TIM8_CH3N/TIM12_CH2/OTG_HS_DP</text>
<text x="145" y="92.3">PC6/I2S2_MCK/TIM8_CH1/SDIO_D6/USART6_TX/TIM3_CH1</text>
<text x="83.6" y="98.7">PA1</text>
<text x="83.6" y="101.2">PA2/USART2_TX</text>
<text x="115.9" y="97.4">PB14/SPI2_MISO/TIM1_CH2N/TIM12_CH1/OTG_HS_DM/USART3_RTS/TIM8_CH2N/I2S2ext_SD</text>
<text x="83.6" y="103.8">PA3/USART2_RX</text>
<text x="128.8" y="102.5">PB10/SPI2_SCK/I2S2_CK/I2C2_SCL/USART3_TX/OTG_HS_ULPI_D3/TIM2_CH3</text>
<text x="132.5" y="105">PB1/TIM3_CH4/TIM8_CH3N/OTG_HS_ULPI_D2/OTG_HS_INTN/TIM1_CH3N</text>
<text x="145.4" y="107.6">PB0/TIM3_CH3/TIM8_CH2N/OTG_HS_ULPI_D1/TIM1_CH2N</text>
<text x="83.6" y="108.8">PB12/CAN2_RX</text>
<text x="83.6" y="111.4">PB13/CAN2_TX</text>
<text x="191.1" y="112.6">PC4</text>
<text x="191.1" y="110.1">PC5</text>
<text x="83.6" y="116.5">VCAP1</text>
<text x="83.6" y="119">BOOT0</text>
<text x="181.3" y="117.7">PA6/SPI1_MISO</text>
<text x="181.3" y="115.2">PA7/SPI1_MOSI</text>
<text x="61.7" y="125.3">CC3</text>
<text x="83.6" y="124.1">VSSA</text>
<text x="83.6" y="121.5">BOOT1</text>
<text x="182.1" y="120.3">PA5/SPI1_SCK</text>
<text x="182.2" y="122.8">PA4/SPI1_NSS</text>
<text x="61.9" y="130.3">2.2uF</text>
<text x="83.6" y="126.6">VSS</text>
<text x="83.6" y="129.2">VSS</text>
<text x="83.6" y="131.7">VSS</text>
<text x="191.1" y="130.4">PC3</text>
<text x="191.1" y="127.9">PA0</text>
<text x="238.1" y="129.1">GND</text>
<text x="255.9" y="129.1">GND</text>
<text x="83.6" y="134.2">VSS</text>
<text x="59" y="140.5">GND</text>
<text x="30.7" y="149.4">Y1</text>
<text x="34.1" y="149.4">32k</text>
<text x="79.2" y="161.1">+3V3</text>
<text x="67.6" y="165.9">J2</text>
<text x="93.1" y="164.9">+3V3</text>
<text x="114.8" y="163.6">+3V3</text>
<text x="146.5" y="163.6">+3V3</text>
<text x="30.7" y="173.5">Y2</text>
<text x="34.3" y="173.5">8M</text>
<text x="62" y="168.4">SWDCON</text>
<text x="97.9" y="172.3">R3</text>
<text x="110" y="173.5">CC4</text>
<text x="117.6" y="173.5">CC5</text>
<text x="125.2" y="173.5">CC6</text>
<text x="132.8" y="173.5">CC7</text>
<text x="141.7" y="173.5">CC8</text>
<text x="149.4" y="173.5">CC9</text>
<text x="157.1" y="173.5">CC10</text>
<text x="164.7" y="173.5">CC11</text>
<text x="97.6" y="174.8">10k</text>
<text x="110" y="178.6">1uF</text>
<text x="117.6" y="178.6">1uF</text>
<text x="125.2" y="178.6">1uF</text>
<text x="132.9" y="178.6">1uF</text>
<text x="141.9" y="178.6">4.7uF</text>
<text x="149.6" y="178.6">4.7uF</text>
<text x="157.2" y="178.6">4.7uF</text>
<text x="164.8" y="178.6">4.7uF</text>
<text x="26.2" y="181.1">CC1</text>
<text x="42.7" y="181.1">CC2</text>
<text x="26.3" y="186.2">15pF</text>
<text x="42.8" y="186.2">15pF</text>
<text x="79.3" y="188.8">GND</text>
<text x="114.9" y="188.8">GND</text>
<text x="146.6" y="188.8">GND</text>
<text x="40" y="193.8">GND</text>
</g>
<text font-size="1.8" fill="#840084" x="92.8" y="38.9">Housings_QFP:LQFP-64_10x10mm_Pitch0.5mm</text>
<g font-size="1.4" fill="#840000">
<text x="271.5" y="38.1" transform="rotate(-90 271.5 38.1)">2</text>
<text x="271.5" y="44.4" transform="rotate(-90 271.5 44.4)">1</text>
</g>
</svg>
